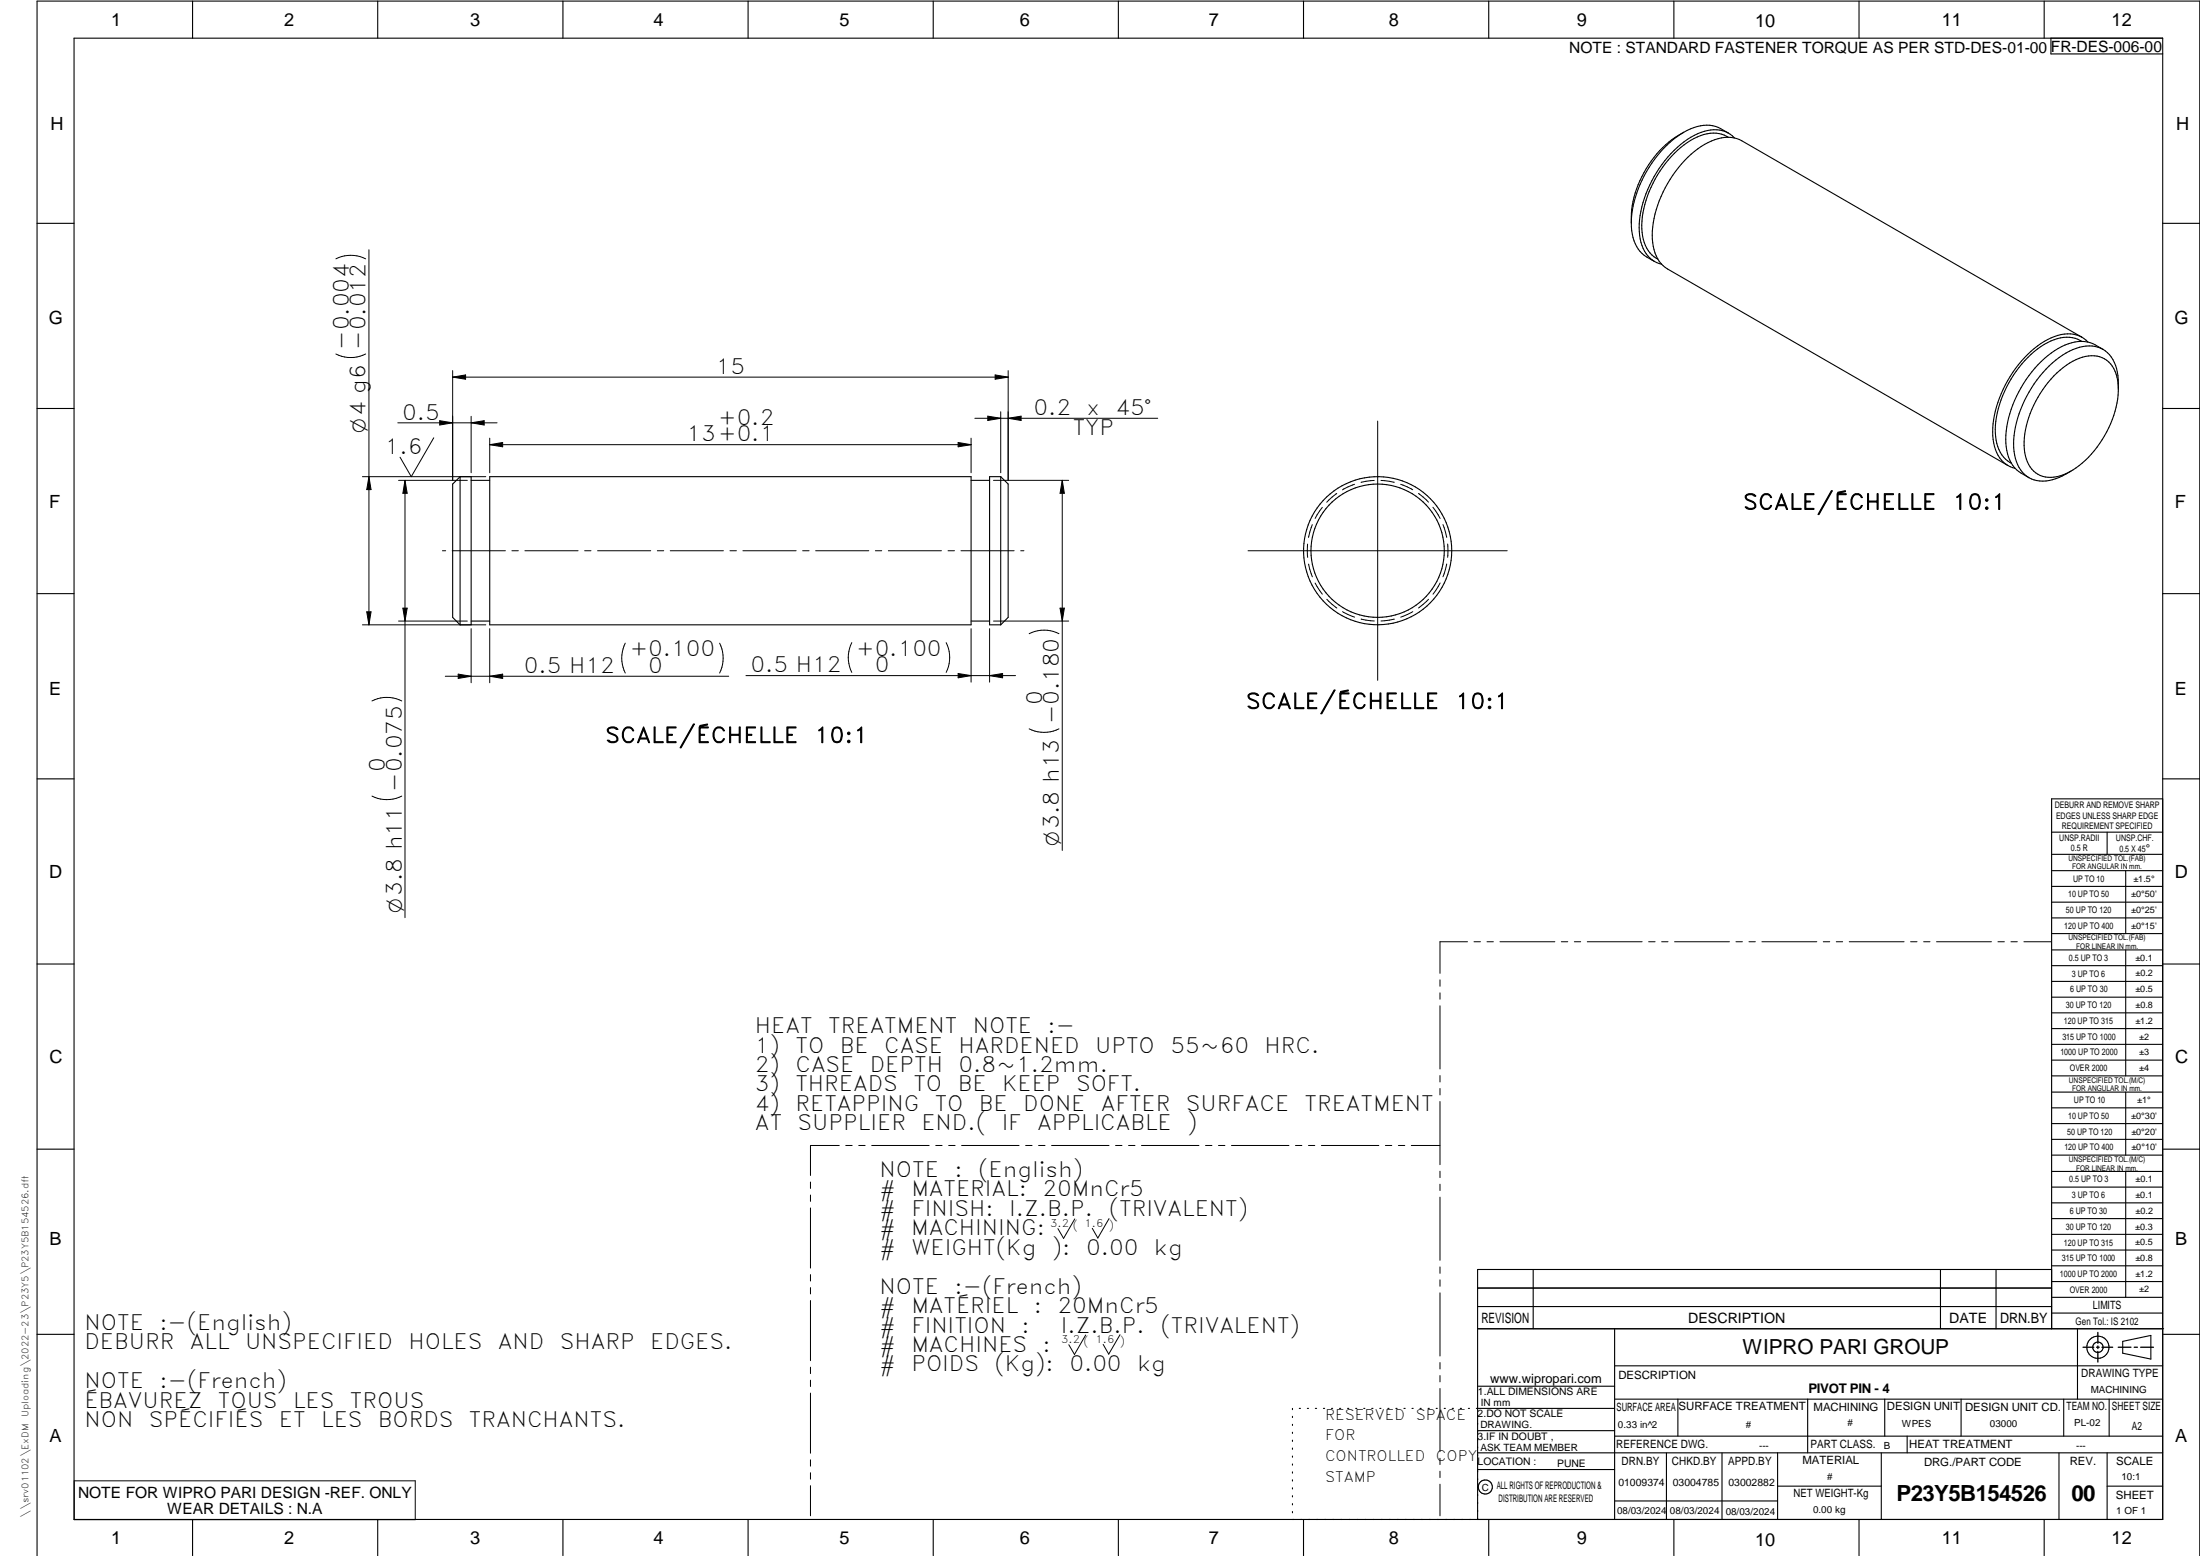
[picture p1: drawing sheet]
<svg xmlns="http://www.w3.org/2000/svg" width="594mm" height="420mm" viewBox="0 0 594 420" stroke-linecap="round" stroke-linejoin="round" font-family="sans-serif">
<g fill="none" stroke="#000" stroke-width=".3">
<path d="M20 10.3h564v400h-564zM52 .3v10M102 .3v10M152 .3v10M202 .3v10M252 .3v10M302 .3v10M352 .3v10M402 .3v10M452 .3v10M502 .3v10M552 .3v10"/>
<path d="M553.8 10.3v4.3h30.2M454.7 35.7a31.2 31.2 0 0 0-14.2 24.5M454.7 35.7a10.1 10.1 0 0 1 12.1 .3M454.7 35.7a27.8 27.8 0 0 0-14.2 24.5M466.7 37.1a8.9 8.9 0 0 0-9.3 .3 29.2 29.2 0 0 0-14 24.4 8.9 8.9 0 0 0 4.3 8.2M468.4 37.3a8 8 0 0 0-9.1-1.5 27.4 27.4 0 0 0-13.8 14.2 23.6 23.6 0 0 0-2.4 15.4 8.2 8.2 0 0 0 3.7 5.2M10 60.3h10M440.5 60.2a10.2 10.2 0 0 0 6.3 10.4M446.8 70.6l1.9 .8M584 60.3h10M555.8 94.1a31.1 31.1 0 0 0-14.2 25.6 9.8 9.8 0 0 0 6.3 9.3M555.8 94.1a10.2 10.2 0 0 1 12.1 .2"/>
<path d="M562.1 92.2a8.9 8.9 0 0 0-9.2 .3 29.2 29.2 0 0 0-14.1 24.4 9 9 0 0 0 4.4 8.2M562.2 91.1l-91.9-53.1a10 10 0 0 0-10 1 31.1 31.1 0 0 0-14.1 25.5 9.7 9.7 0 0 0 4.1 8.1l91.9 53.1M563.8 92.4a8 8 0 0 0-9-1.5 27.5 27.5 0 0 0-13.9 14.2 23.6 23.6 0 0 0-2.3 15.4 8.2 8.2 0 0 0 3.6 5.2M567.9 94.3a10 10 0 0 0-10 1 31.1 31.1 0 0 0-14.1 25.6 9.7 9.7 0 0 0 4.1 8.1M567.9 94.3a10.1 10.1 0 0 1 4.1 9.2 27.9 27.9 0 0 1-13.1 23.9 8.2 8.2 0 0 1-9.7-.2 11.5 11.5 0 0 1-2.5-10 28.5 28.5 0 0 1 13-19.7 8.2 8.2 0 0 1 9.7 .2 9.5 9.5 0 0 1 2.6 6.9M10 110.3h10M584 110.3h10M124.2 128.7h3v40h-3M124.2 128.7v40M124.2 128.7l-2 2v36l2 2M127.2 129.7h5M132.2 128.7h130v40h-130z"/>
<path d="M262.2 129.7h5M270.2 128.7v40M270.2 128.7h-3v40h3M270.2 128.7l2 2v36l-2 2M542.2 125.7l1.9 .8M559.3 127.2a12.4 12.4 0 0 1-10 2.4l-1.4-.6M10 160.3h10M127.2 167.7h5M262.2 167.7h5M584 160.3h10M10 210.3h10M584 215.7h-30v143.1"/>
<path d="M584 210.3h10M554 230.7h30M554 224.7h30M554 235.1h30M554 239.4h30M569 224.7v6M574 235.1v17M554 243.6h30M554 247.9h30M554 252.1h30M554 256.5h30M574 256.5v34"/>
<path d="M10 260.3h10M554 260.8h30M554 265h30M554 269.3h30M554 273.5h30M554 277.7h30M584 260.3h10M554 282h30M554 286.3h30M554 290.5h30M554 294.9h30M554 299.1h30"/>
<path d="M574 294.9v17M10 310.3h10M554 303.4h30M554 307.7h30M554 311.9h30M554 316.3h30M574 316.3v34M584 310.3h10M554 320.5h30M554 324.8h30M554 329.1h30M554 333.3h30"/>
<path d="M554 337.5h30M399 358.8h185.3M399 352.8h155M399 347.8h155M414 342.8v16M436 358.8v51.5M524 342.8v16M539 342.8v16M554 342.8h-155v67.5M554 341.8h30M554 346.1h30M554 350.3h30"/>
<path d="M554 354.6h30M561 358.8v19M10 360.3h10M399 374.3h37M436 368.8h148M436 377.8h148M453.1 377.8v10M488.1 377.8v14.5M508.9 377.8v10M529.6 377.8v10M557.3 377.8v10M569.5 377.8v10"/>
<path d="M573.2 362.2l7.6-1.6v6.4l-7.6-1.6zM584 360.3h10M349 380.3v.3M349 382.4v.4M349 384.6v.3M349 386.7v.4M349 388.9v.3M349 391v.4M349 393.2v.3M349 395.3v.3M349 397.4v.4M349 399.6v.3"/>
<path d="M350.9 380.3h.3M353 380.3h.3M355.2 380.3h.3M357.4 380.3h.3M359.6 380.3h.3M361.7 380.3h.3M363.9 380.3h.3M366.1 380.3h.3M368.3 380.3h.3M370.4 380.3h.3M372.6 380.3h.3M374.8 380.3h.3"/>
<path d="M376.9 380.3h.4M379.1 380.3h.3M381.3 380.3h.3M383.4 380.3h.4M385.6 380.3h.4M387.8 380.3h.3M390 380.3h.3M392.1 380.3h.4M394.3 380.3h.4M396.5 380.3h.3M399 396.8h37M399 392.3h185"/>
<path d="M399 386.3h37M436 387.8h148M436 380.3h-37.3M450 392.3v18M465 392.3v18M480 392.3v18M508 392.3v18M515 387.8v4.5M556 392.3v18M569 392.3v18M52 410.3v9.8M102 410.3v9.8"/>
<path d="M152 410.3v9.8M202 410.3v9.8M252 410.3v9.8M302 410.3v9.8M349 401.7v.4M349 403.9v.3M349 406v.4M349 408.2v.3M352 410.3v9.8M402 410.3v9.8M436 405.3h44M452 410.3v9.8"/>
<path d="M480 401.3h28M502 410.3v9.8M552 410.3v9.8M569 401.3h15M10 420.1v-419.8h584v419.8"/>
<circle cx="372" cy="148.7" r="18"/>
<circle cx="372" cy="148.7" r="20"/>
<circle cx="566.5" cy="363.8" r="1.4"/>
<circle cx="566.5" cy="363.8" r="3"/>
<circle cx="401.1" cy="401.5" r="1.91"/>
</g>
<g fill="none" stroke="#000" stroke-width=".27">
<path d="M98.7 69.9a9 9 0 0 0-8 0M99.6 67.4v101.3M90.7 95.6a9 9 0 0 0 8 0M107.4 114.2h26.8M117.1 118.2l-6 10.5-3.1-5.2M118.7 113.6l3.5 .6-3.5 .6zM122.2 101.8h150M122.2 100.1v29.6M122.2 101.8l3.5-.6v1.2zM127.2 112.4v15.3M127.2 114.2l3.5-.6v1.2zM132.2 118.3v9.4"/>
<path d="M258.7 119.5l3.5 .6-3.5 .5zM262.2 118.3v9.4M263.2 112.9h49.4M266.7 112.4l3.5 .5-3.5 .6zM268.7 101.2l3.5 .6-3.5 .6zM270.2 111.2v16.5M272.2 112.9l3.5-.5v1.1zM272.2 100.1v29.6M372 113.7v70M97.9 128.7h33.3M99.6 128.7l.6 3.5h-1.2zM107.6 129.7h18.6"/>
<path d="M109.4 129.7l.6 3.5h-1.2zM109.4 129.7v118.1M132.2 120.1l3.5-.6v1.1zM132.2 120.1h130M268.3 129.7h20.3M286.8 129.7l.6 3.5h-1.1zM286.8 129.7v99.9M357.1 137l-2 3M361 133.2l-2.7 2.4M365.8 130.8l-3.3 1.5M371.1 129.7l-3.6 .5M372.9 129.7l3.6 .5"/>
<path d="M378.2 130.8l3.3 1.4M383 133.2l2.7 2.4M386.9 137l2 3M119.5 148.7h.8M122.1 148.7h14.4M138.2 148.7h1.8M141.7 148.7h14.4M157.9 148.7h1.7M161.4 148.7h14.3M177.5 148.7h1.7M181 148.7h14.3M197.1 148.7h1.8"/>
<path d="M200.6 148.7h14.4M216.7 148.7h1.8M220.3 148.7h14.3M236.4 148.7h1.7M239.9 148.7h14.3M256 148.7h1.7M259.5 148.7h14.3M275.6 148.7h.9M337 148.7h70M353.1 146.9v3.6M353.4 152.3l1 3.5M354.4 141.7l-1.1 3.4"/>
<path d="M355.1 157.4l2 3M388.9 157.4l-1.9 3M389.7 141.6l1 3.5M390.7 152.3l-1 3.4M390.9 146.9v3.6M97.9 168.7h33.3M99 165.2h1.2l-.6 3.5zM107.6 167.7h18.6M108.8 164.2h1.2l-.6 3.5zM127.2 169.8v14.6M132.2 169.8v14.6M168.8 173.7a9 9 0 0 0 0 8"/>
<path d="M194.3 173.7a9 9 0 0 1 0 8M230 173.5a9 9 0 0 0 0 8.1M255.5 173.5a9 9 0 0 1 0 8.1M262.2 169.8v14.4M267.2 169.8v14.4M268.3 167.7h20.3M277.9 171.1a9 9 0 0 1 8.1 0M286.3 164.2h1.1l-.6 3.5zM358.3 161.8l2.7 2.4M362.5 165.2l3.3 1.4M367.6 167.2l3.5 .5M376.5 167.2l-3.6 .5"/>
<path d="M381.5 165.2l-3.3 1.4M385.8 161.8l-2.8 2.4M108.5 189.3a9 9 0 0 0-8 0M120.2 182.6h76.6M123.7 182l3.5 .6-3.5 .6zM132.2 182.6l3.5-.6v1.2zM201.4 182.4h72.8M258.7 181.9l3.5 .5-3.5 .6zM267.2 182.4l3.5-.5v1.1zM286 196.8a9 9 0 0 1-8.1 0M108.5 215a9 9 0 0 1-8 0M396.3 254.3h-7.5v8.5"/>
<path d="M398 254.3h1.8M401.5 254.3h1.8M405 254.3h14.9M421.6 254.3h1.7M425.1 254.3h1.7M428.6 254.3h14.8M445.2 254.3h1.7M448.7 254.3h1.7M452.2 254.3h14.8M468.8 254.3h1.7M472.3 254.3h1.7M475.8 254.3h14.8"/>
<path d="M492.4 254.3h1.7M495.9 254.3h1.7M499.4 254.3h14.8M515.9 254.3h1.8M519.4 254.3h1.8M522.9 254.3h14.9M539.5 254.3h1.7M543 254.3h1.7M546.5 254.3h7.4M388.8 264.6v1.7M388.8 268.1v1.7M388.8 271.6v17"/>
<path d="M388.8 290.4v1.8M388.8 293.9v1.8M388.8 297.4v17.1M218.9 319.2v1.7M226.6 309.3h-7.7v8.1M228.4 309.3h1.7M231.9 309.3h1.7M235.4 309.3h15.5M252.7 309.3h1.7M256.2 309.3h1.7M259.7 309.3h15.5M277 309.3h1.7"/>
<path d="M280.5 309.3h1.7M284 309.3h15.5M301.2 309.3h1.8M304.8 309.3h1.7M308.2 309.3h15.6M325.5 309.3h1.8M329 309.3h1.8M332.5 309.3h15.6M349.8 309.3h1.8M353.3 309.3h1.7M356.8 309.3h15.5M374.1 309.3h1.7"/>
<path d="M377.6 309.3h1.7M381.1 309.3h7.7M388.8 316.3v1.7M388.8 319.8v1.7M218.9 322.7v1.7M218.9 326.2v16.2M290.2 329.1l-3 5.3-1.5-2.6M299.5 329.1l-3 5.2-1.5-2.6M388.8 323.3v17M218.9 344.2v1.7M218.9 347.7v1.7M218.9 351.2v16.2"/>
<path d="M388.8 342.1v1.7M388.8 345.6v1.7M388.8 349.1v17.1M218.9 369.2v1.7M218.9 372.7v1.7M218.9 376.2v16.2M293.2 360.5l-3.1 5.2-1.5-2.6M302.4 360.4l-3 5.3-1.5-2.7M388.8 367.9v1.8M388.8 371.4v1.7M388.8 374.9v17.1M20 399.9h92.1v10.5h-92.1z"/>
<path d="M218.9 394.2v1.7M218.9 397.7v1.7M388.8 393.8v1.7M388.8 397.3v1.7M218.9 401.2v8.1M388.8 400.8v8.5"/>
</g>
<path d="M566.5 359.8v2.9M562.5 363.8h2.9M566.1 363.8h.8M566.5 363.5v.7M566.5 364.9v2.9M567.6 363.8h2.9M572 363.8h3.4M576.3 363.8h.9M578.1 363.8h3.4" fill="none" stroke="#000" stroke-width=".36"/>
<g fill="#000">
<path d="M118.7 113.6l3.5 .6-3.5 .6zM122.2 101.8l3.5-.6v1.2zM127.2 114.2l3.5-.6v1.2zM132.2 120.1l3.5-.6v1.2zM258.7 119.5l3.5 .6-3.5 .6zM266.7 112.4l3.5 .5-3.5 .6zM268.7 101.2l3.5 .6-3.5 .6zM272.2 112.9l3.5-.5v1.1zM99.6 128.7l.6 3.5h-1.2zM109.4 129.7l.6 3.5h-1.2zM286.8 129.7l.6 3.5h-1.1zM99 165.2h1.2l-.6 3.5z"/>
<path d="M108.8 164.2h1.2l-.6 3.5zM286.3 164.2h1.1l-.6 3.5zM123.7 182l3.5 .6-3.5 .6zM132.2 182.6l3.5-.6v1.2zM258.7 181.9l3.5 .5-3.5 .6zM267.2 182.4l3.5-.5v1.1z"/>
</g>
<g font-size="6">
<text x="512.1" y="405.2">P23Y5B154526</text>
<text x="559.4" y="405.2">00</text>
</g>
<g font-size="5.7">
<text x="94.2" y="94.4" transform="rotate(-90 94.2 94.4)">-0.004</text>
<text x="193.3" y="100.9">15</text>
<text x="108.6" y="113.3">0.5</text>
<text x="279.1" y="112.1">0.2</text>
<text x="293.4" y="112.1">x</text>
<text x="301.2" y="112.1">45°</text>
<text x="185.4" y="119.2">13+0.1</text>
<text x="194" y="114.6">+0.2</text>
<text x="289.7" y="117.3">TYP</text>
<text x="103.9" y="122.6">1.6</text>
<text x="470.7" y="137.6">SCALE/ÉCHELLE</text>
<text x="527.2" y="137.6">10:1</text>
<text x="170.1" y="177.2">+0.100</text>
<text x="231.2" y="177">+0.100</text>
<text x="141.5" y="181.7">0.5 H12</text>
<text x="175" y="181.7">0</text>
<text x="202.6" y="181.6">0.5 H12</text>
<text x="236.2" y="181.6">0</text>
<text x="281.4" y="190.4" transform="rotate(-90 281.4 190.4)">0</text>
<text x="336.4" y="191.4">SCALE/ÉCHELLE</text>
<text x="393" y="191.4">10:1</text>
<text x="163.4" y="200.6">SCALE/ÉCHELLE</text>
<text x="219.9" y="200.6">10:1</text>
<text x="103.9" y="208.6" transform="rotate(-90 103.9 208.6)">0</text>
<text x="203.9" y="279">HEAT</text>
<text x="223.6" y="279">TREATMENT</text>
<text x="262.7" y="279">NOTE</text>
<text x="282.9" y="279">:-</text>
<text x="203.9" y="284.2">1)</text>
<text x="214.8" y="284.2">TO</text>
<text x="226.8" y="284.2">BE</text>
<text x="238.8" y="284.2">CASE</text>
<text x="258.8" y="284.2">HARDENED</text>
<text x="295.8" y="284.2">UPTO</text>
<text x="316.1" y="284.2">55~60</text>
<text x="341.5" y="284.2">HRC.</text>
<text x="203.9" y="289.5">2)</text>
<text x="214.8" y="289.5">CASE</text>
<text x="234.9" y="289.5">DEPTH</text>
<text x="258.8" y="289.5">0.8~1.2mm.</text>
<text x="203.9" y="294.7">3)</text>
<text x="203.9" y="300">4)</text>
<text x="214.8" y="294.7">THREADS</text>
<text x="214.8" y="300">RETAPPING</text>
<text x="246.7" y="294.7">TO</text>
<text x="252.4" y="300">TO</text>
<text x="258.6" y="294.7">BE</text>
<text x="264.3" y="300">BE</text>
<text x="270.6" y="294.7">KEEP</text>
<text x="276.3" y="300">DONE</text>
<text x="290.6" y="294.7">SOFT.</text>
<text x="297.3" y="300">AFTER</text>
<text x="320.2" y="300">SURFACE</text>
<text x="352.3" y="300">TREATMENT</text>
<text x="203.9" y="305.2">AT</text>
<text x="215.4" y="305.2">SUPPLIER</text>
<text x="248.8" y="305.2">END.(</text>
<text x="270.5" y="305.2">IF</text>
<text x="280.1" y="305.2">APPLICABLE</text>
<text x="320.6" y="305.2">)</text>
<text x="237.5" y="317.8">NOTE</text>
<text x="257.7" y="317.8">:</text>
<text x="264.2" y="317.8">(English)</text>
<text x="237.5" y="323.1">#</text>
<text x="246.1" y="323.1">MATERIAL:</text>
<text x="281.5" y="323.1">20MnCr5</text>
<text x="237.5" y="328.3">#</text>
<text x="246.1" y="328.3">FINISH:</text>
<text x="272.5" y="328.3">I.Z.B.P.</text>
<text x="299.4" y="328.3">(TRIVALENT)</text>
<text x="237.5" y="333.6">#</text>
<text x="246.1" y="333.6">MACHINING:</text>
<text x="237.5" y="338.8">#</text>
<text x="246.1" y="338.8">WEIGHT(Kg</text>
<text x="284" y="338.8">):</text>
<text x="293.3" y="338.8">0.00</text>
<text x="311.6" y="338.8">kg</text>
<text x="237.5" y="349.3">NOTE</text>
<text x="257.7" y="349.3">:-(French)</text>
<text x="22.8" y="359.1">NOTE</text>
<text x="43" y="359.1">:-(English)</text>
<text x="237.5" y="354.6">#</text>
<text x="237.5" y="359.8">#</text>
<text x="246.1" y="354.6">MATÉRIEL</text>
<text x="246.1" y="359.8">FINITION</text>
<text x="275.9" y="359.8">:</text>
<text x="279.2" y="354.6">:</text>
<text x="285.6" y="354.6">20MnCr5</text>
<text x="286.5" y="359.8">I.Z.B.P.</text>
<text x="313.4" y="359.8">(TRIVALENT)</text>
<text x="22.8" y="364.4">DEBURR</text>
<text x="51.3" y="364.4">ALL</text>
<text x="66.2" y="364.4">UNSPECIFIED</text>
<text x="110.3" y="364.4">HOLES</text>
<text x="134.5" y="364.4">AND</text>
<text x="151.1" y="364.4">SHARP</text>
<text x="175.6" y="364.4">EDGES.</text>
<text x="237.5" y="365.1">#</text>
<text x="246.1" y="365.1">MACHINES</text>
<text x="281.6" y="365.1">:</text>
<text x="237.5" y="370.3">#</text>
<text x="246.1" y="370.3">POIDS</text>
<text x="268.6" y="370.3">(Kg):</text>
<text x="288.8" y="370.3">0.00</text>
<text x="307.1" y="370.3">kg</text>
<text x="22.8" y="374.9">NOTE</text>
<text x="43" y="374.9">:-(French)</text>
<text x="22.8" y="380.1">ÉBAVUREZ</text>
<text x="58.8" y="380.1">TOUS</text>
<text x="79.1" y="380.1">LES</text>
<text x="94.5" y="380.1">TROUS</text>
<text x="22.8" y="385.4">NON</text>
<text x="40.2" y="385.4">SPÉCIFIÉS</text>
<text x="75.3" y="385.4">ET</text>
<text x="86.7" y="385.4">LES</text>
<text x="102" y="385.4">BORDS</text>
<text x="126.6" y="385.4">TRANCHANTS.</text>
</g>
<text font-size="5.6" x="470.5" y="365.5">WIPRO PARI GROUP</text>
<g font-size="5.4">
<text x="98.7" y="117.1" transform="rotate(-90 98.7 117.1)">O4 g6 -0.012</text>
<text x="286" y="228.4" transform="rotate(-90 286 228.4)">O3.8 h13 -0.180</text>
<text x="108.5" y="246.6" transform="rotate(-90 108.5 246.6)">O3.8 h11 -0.075</text>
</g>
<g font-size="4.9">
<text x="30" y="7">1</text>
<text x="76.7" y="7">2</text>
<text x="127" y="7">3</text>
<text x="176.5" y="7">4</text>
<text x="226.7" y="7">5</text>
<text x="275.4" y="7">6</text>
<text x="326.4" y="7">7</text>
<text x="375" y="7">8</text>
<text x="425.8" y="7">9</text>
<text x="473.9" y="7.4">10</text>
<text x="524.3" y="7">11</text>
<text x="570.2" y="7">12</text>
<text x="13.6" y="35.2">H</text>
<text x="587.6" y="35.2">H</text>
<text x="13.2" y="87.5">G</text>
<text x="587.2" y="87.5">G</text>
<text x="13.3" y="137.1">F</text>
<text x="587.3" y="137.1">F</text>
<text x="13.3" y="187.6">E</text>
<text x="587.3" y="187.6">E</text>
<text x="13.3" y="237">D</text>
<text x="587.3" y="237">D</text>
<text x="13.4" y="287.1">C</text>
<text x="587.4" y="287.1">C</text>
<text x="13.4" y="336.3">B</text>
<text x="587.4" y="336.3">B</text>
<text x="13.4" y="389.3">A</text>
<text x="587.4" y="389.3">A</text>
<text x="30" y="417">1</text>
<text x="76.7" y="417">2</text>
<text x="127" y="417">3</text>
<text x="176.5" y="417">4</text>
<text x="226.7" y="417">5</text>
<text x="275.4" y="417">6</text>
<text x="326.4" y="417">7</text>
<text x="375" y="417">8</text>
<text x="425.8" y="417">9</text>
<text x="473.9" y="417.4">10</text>
<text x="524.3" y="417">11</text>
<text x="570.2" y="417">12</text>
</g>
<g font-size="4.2">
<text x="423.7" y="14.3">NOTE : STANDARD FASTENER TORQUE AS PER STD-DES-01-00</text>
<text x="553.8" y="14">FR-DES-006-00</text>
<text x="21.1" y="404.4">NOTE FOR WIPRO PARI DESIGN -REF. ONLY</text>
<text x="45.1" y="408.9">WEAR DETAILS : N.A</text>
</g>
<g font-size="3.9">
<text x="357.8" y="383.4">RESERVED</text>
<text x="382.3" y="383.4">SPACE</text>
<text x="357.8" y="388.9">FOR</text>
<text x="357.8" y="394.5">CONTROLLED</text>
<text x="387.8" y="394.5">COPY</text>
<text x="357.8" y="400.1">STAMP</text>
</g>
<g font-size="3.8">
<text x="400.1" y="357.1">REVISION</text>
<text x="455.9" y="357.1">DESCRIPTION</text>
<text x="526.4" y="357.1">DATE</text>
<text x="540.1" y="357.1">DRN.BY</text>
</g>
<text font-size="3.6" x="488.3" y="376.2">PIVOT PIN - 4</text>
<text font-size="3.5" x="402.4" y="373.3">www.wipropari.com</text>
<g font-size="3.1">
<text x="565.2" y="353.5">LIMITS</text>
<text x="562" y="371.7">DRAWING TYPE</text>
<text x="437" y="372.3">DESCRIPTION</text>
<text x="436.5" y="380.9">SURFACE AREA</text>
<text x="453.3" y="380.9">SURFACE TREATMENT</text>
<text x="489.7" y="380.9">MACHINING</text>
<text x="509.5" y="380.9">DESIGN UNIT</text>
<text x="530.6" y="380.9">DESIGN UNIT CD.</text>
<text x="558" y="380.7">TEAM NO.</text>
<text x="570.3" y="380.7">SHEET SIZE</text>
<text x="575.6" y="386.1">A2</text>
<text x="436.4" y="391.1">REFERENCE DWG.</text>
<text x="437.9" y="395.5">DRN.BY</text>
<text x="451.5" y="395.5">CHKD.BY</text>
<text x="466.6" y="395.5">APPD.BY</text>
<text x="486.7" y="395.4">MATERIAL</text>
<text x="488.9" y="391">PART CLASS.</text>
<text x="515.6" y="391">HEAT TREATMENT</text>
<text x="519.6" y="395.9">DRG./PART CODE</text>
<text x="558.9" y="395.6">REV.</text>
<text x="571.4" y="395.6">SCALE</text>
<text x="484.3" y="404.3">NET WEIGHT-Kg</text>
<text x="571.4" y="404.7">SHEET</text>
</g>
<text font-size="3" x="579.5" y="230.1">°</text>
<g font-size="2.8">
<text x="283.6" y="331.3">3.2 ( 1.6 )</text>
<text x="560.5" y="357.7">Gen Tol.: IS 2102</text>
<text x="286.6" y="362.7">3.2 ( 1.6 )</text>
<text x="399.1" y="376.7">1.ALL DIMENSIONS ARE</text>
<text x="399" y="382.7">2.DO NOT SCALE</text>
<text x="399" y="388.7">3.IF IN DOUBT ,</text>
<text x="399" y="395.5">LOCATION :</text>
<text x="420.5" y="396">PUNE</text>
<text x="437" y="401.3">01009374</text>
<text x="451.7" y="401.2">03004785</text>
<text x="466.7" y="401.3">03002882</text>
<text x="404.2" y="402">ALL RIGHTS OF REPRODUCTION &amp;</text>
<text x="404.7" y="405.4">DISTRIBUTION ARE RESERVED</text>
</g>
<g font-size="2.7">
<text x="564.6" y="376.2">MACHINING</text>
<text x="399.9" y="379.7">IN mm</text>
<text x="399.8" y="385.7">DRAWING.</text>
<text x="436.9" y="385.5">0.33 in^2</text>
<text x="471.4" y="385.6">#</text>
<text x="498.9" y="385.1">#</text>
<text x="513.6" y="385.3">WPES</text>
<text x="537.3" y="385.2">03000</text>
<text x="560.1" y="385.2">PL-02</text>
<text x="399.8" y="391.8">ASK TEAM MEMBER</text>
<text x="475" y="391.2">---</text>
<text x="508.7" y="391.2">B</text>
<text x="560.7" y="391.2">---</text>
<text x="493.4" y="399.6">#</text>
<text x="572.9" y="399.8">10:1</text>
<text x="400.1" y="402.5">C</text>
<text x="436.7" y="408.7">08/03/2024</text>
<text x="450.9" y="408.8">08/03/2024</text>
<text x="466" y="409">08/03/2024</text>
<text x="489.6" y="408.5">0.00 kg</text>
<text x="571.5" y="408.7">1 OF 1</text>
</g>
<g font-size="2.5">
<text x="559.2" y="229.9">0.5 R</text>
<text x="572.3" y="230.1">0.5 X 45</text>
<text x="559.4" y="323.5">3 UP TO 6</text>
<text x="558.9" y="327.8">6 UP TO 30</text>
<text x="557.8" y="332">30 UP TO 120</text>
</g>
<g font-size="2.4">
<text x="554.9" y="218.3">DEBURR AND REMOVE SHARP</text>
<text x="555.2" y="221.1">EDGES UNLESS SHARP EDGE</text>
<text x="556.1" y="227.2">UNSP.RADII</text>
<text x="556.8" y="223.8">REQUIREMENT SPECIFIED</text>
<text x="571.4" y="227">UNSP.CHF.</text>
<text x="559.8" y="238">UP TO 10</text>
<text x="576.1" y="238.1">±1.5°</text>
<text x="558.5" y="242.3">10 UP TO 50</text>
<text x="575.5" y="242.3">±0°50'</text>
<text x="557.4" y="250.8">120 UP TO 400</text>
<text x="557.9" y="246.5">50 UP TO 120</text>
<text x="575.5" y="250.8">±0°15'</text>
<text x="575.5" y="246.6">±0°25'</text>
<text x="558.7" y="259.4">0.5 UP TO 3</text>
<text x="559.5" y="263.7">3 UP TO 6</text>
<text x="576.6" y="259.4">±0.1</text>
<text x="576.6" y="263.7">±0.2</text>
<text x="559" y="268">6 UP TO 30</text>
<text x="576.6" y="268">±0.5</text>
<text x="557.9" y="272.2">30 UP TO 120</text>
<text x="576.6" y="272.2">±0.8</text>
<text x="556.9" y="280.7">315 UP TO 1000</text>
<text x="557.3" y="276.5">120 UP TO 315</text>
<text x="576.6" y="276.5">±1.2</text>
<text x="577.7" y="280.7">±2</text>
<text x="556.4" y="284.9">1000 UP TO 2000</text>
<text x="577.6" y="285">±3</text>
<text x="558.9" y="289.2">OVER 2000</text>
<text x="577.7" y="289.3">±4</text>
<text x="560" y="297.9">UP TO 10</text>
<text x="577.1" y="297.9">±1°</text>
<text x="558.5" y="302.1">10 UP TO 50</text>
<text x="575.5" y="302.2">±0°30'</text>
<text x="557.5" y="310.6">120 UP TO 400</text>
<text x="558.2" y="306.4">50 UP TO 120</text>
<text x="575.5" y="310.6">±0°10'</text>
<text x="575.5" y="306.4">±0°20'</text>
<text x="558.8" y="319.2">0.5 UP TO 3</text>
<text x="576.6" y="323.5">±0.1</text>
<text x="576.6" y="319.3">±0.1</text>
<text x="576.7" y="327.8">±0.2</text>
<text x="576.6" y="332">±0.3</text>
<text x="556.8" y="340.6">315 UP TO 1000</text>
<text x="557.3" y="336.3">120 UP TO 315</text>
<text x="576.6" y="336.3">±0.5</text>
<text x="576.6" y="340.6">±0.8</text>
<text x="556.2" y="344.8">1000 UP TO 2000</text>
<text x="576.6" y="344.8">±1.2</text>
<text x="558.9" y="349">OVER 2000</text>
<text x="577.7" y="349">±2</text>
<text x="7.7" y="382.7" transform="rotate(-90 7.7 382.7)">Uploading\2022-23\P23Y5\P23Y5B154526.dft</text>
<text x="7.7" y="409.9" transform="rotate(-90 7.7 409.9)">\\srv01102\ExDM</text>
</g>
<g font-size="2.1">
<text x="558.6" y="232.4">UNSPECIFIED TOL.(FAB)</text>
<text x="559.5" y="234.8">FOR ANGULAR IN mm.</text>
<text x="558.6" y="254">UNSPECIFIED TOL.(FAB)</text>
<text x="560.7" y="256.3">FOR LINEAR IN mm.</text>
<text x="558.7" y="292.4">UNSPECIFIED TOL.(M/C)</text>
<text x="559.6" y="294.7">FOR ANGULAR IN mm.</text>
<text x="558.7" y="313.8">UNSPECIFIED TOL.(M/C)</text>
<text x="560.6" y="316.2">FOR LINEAR IN mm.</text>
</g>
</svg>
